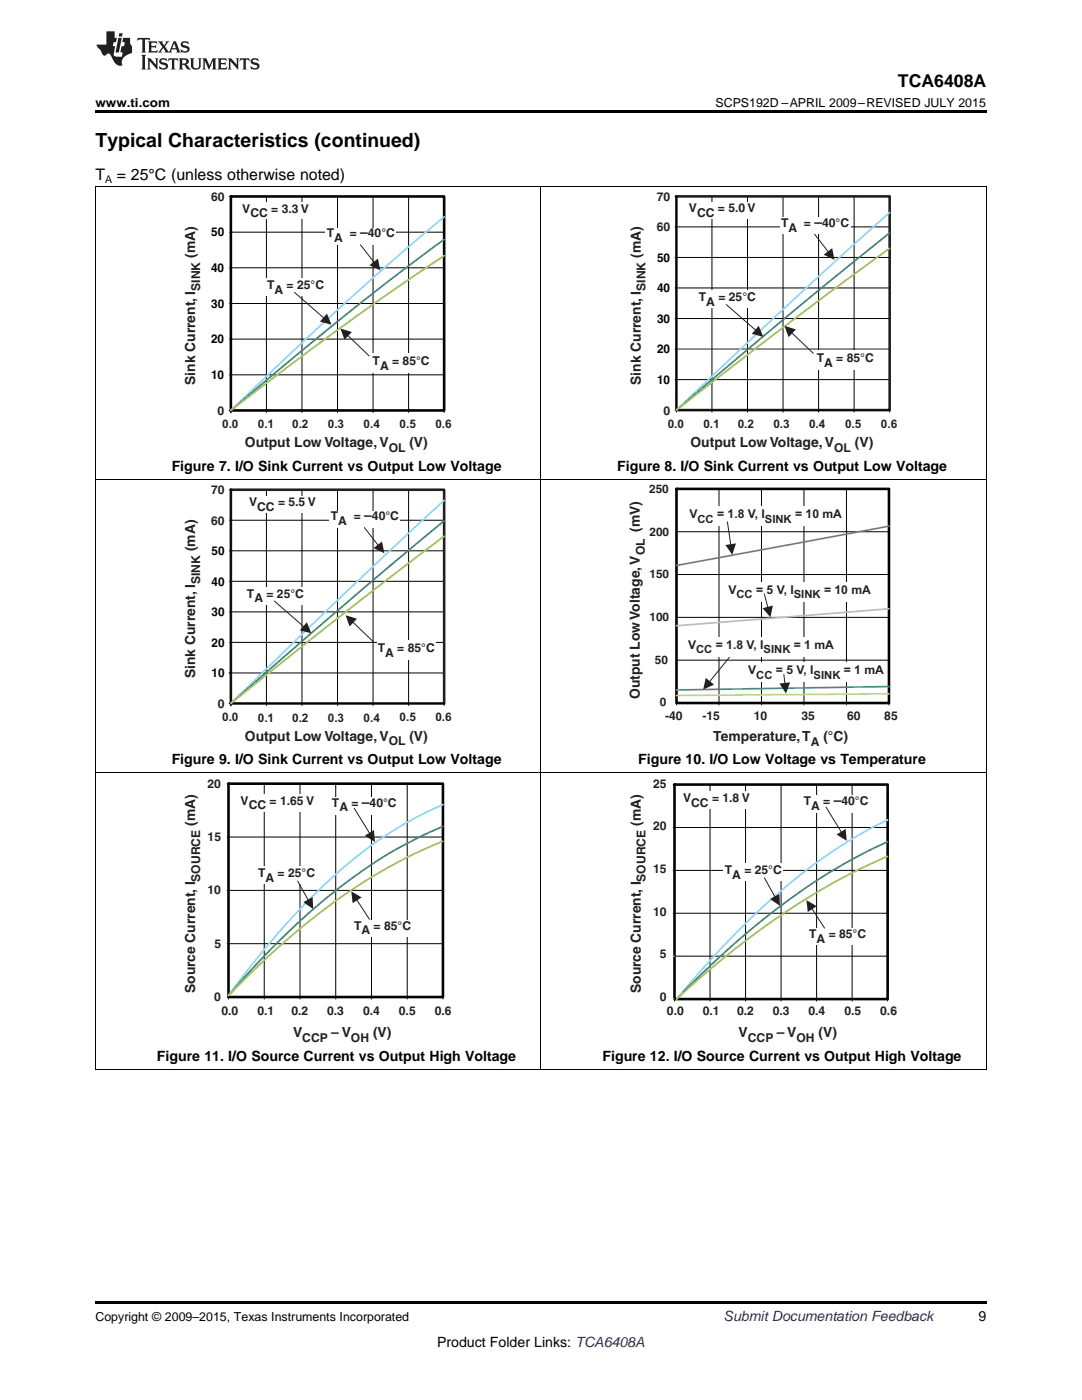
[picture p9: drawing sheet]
<svg xmlns="http://www.w3.org/2000/svg" width="216mm" height="279mm" viewBox="0 0 216 279" stroke-linecap="round" stroke-linejoin="round" font-family="sans-serif">
<path d="M19 213.5h.2zM196.7 213.5h.1zM19 259.7h177.8v.5h-177.8z" fill="#000"/>
<path d="M19.1 154.3v59.2M107.9 154.3v59.2M196.8 154.3v59.2M19 213.5h177.8" fill="none" stroke="#000" stroke-width=".2"/>
<path d="M45.6 156.4h42.8v42.6h-42.8z" fill-rule="evenodd" fill="#fff"/>
<path d="M45.3 156.4h43.1v43M45.6 156.4v43M52.7 156.4v43M59.9 156.4v43M67 156.4v43M74.1 156.4v43M81.3 156.4v43M45.3 177.7h43.1M45.3 167.1h43.1M45.3 188.3h43.1M45.3 199h43.1" fill="none" stroke="#010202" stroke-width=".2"/>
<path d="M45.6 156.4h42.8v42.6h-42.8z" fill="none" stroke="#010202" stroke-width=".52"/>
<path d="M88.4 160.6a82.4 82.4 0 0 0-26.8 19 178.5 178.5 0 0 0-16 19" fill="none" stroke="#8dd7f7" stroke-width=".35"/>
<path d="M88.4 164.9a101.6 101.6 0 0 0-32.1 22.3l-5.4 5.5-5.3 6" fill="none" stroke="#3b8476" stroke-width=".35"/>
<path d="M88.4 167.9a113.8 113.8 0 0 0-34.8 22.9l-8 7.9" fill="none" stroke="#a6ce39" stroke-width=".35"/>
<g fill="#fff">
<path d="M47.8 158.5h13.7v3.4h-13.7z" fill-rule="evenodd"/>
<path d="M65.2 159h14v3.5h-14z" fill-rule="evenodd"/>
<path d="M51.2 172.9h11.9v3.5h-11.9z" fill-rule="evenodd"/>
<path d="M70.4 183.6h12.2v3.3h-12.2z" fill-rule="evenodd"/>
</g>
<path d="M70.7 161.3l3.1 5" fill="none" stroke="#231f20" stroke-width=".2"/>
<path d="M72.8 166.8l1.8-1.1 .2 2.3z" fill="#231f20"/>
<path d="M59.4 175.8l2.1 3.8" fill="none" stroke="#231f20" stroke-width=".2"/>
<path d="M60.5 180.1l1.9-1.1 .1 2.4z" fill="#231f20"/>
<path d="M71.2 179.6l2.5 3.9" fill="none" stroke="#231f20" stroke-width=".2"/>
<path d="M70.1 177.9l2.1 1.2-1.8 1.2z" fill="#231f20"/>
<path d="M134.6 156.6h42.5v42.8h-42.5z" fill-rule="evenodd" fill="#fff"/>
<g fill="none" stroke="#010202" stroke-width=".2">
<path d="M134.3 156.6h42.8v43.2M134.6 156.6v43.2M141.7 156.6v43.2M142.8 159.6h.3M148.8 156.6v43.2M155.9 156.6v43.2M162.9 156.6v43.2M170 156.6v43.2M134.3 173.7h42.8M134.3 165.1h42.8M134.3 182.3h42.8M134.6 190.8h42.5"/>
<path d="M134.6 199.4h42.5"/>
</g>
<path d="M134.6 156.6h42.5v42.8h-42.5z" fill="none" stroke="#010202" stroke-width=".52"/>
<path d="M134.3 199.4h.3M134.3 190.8h.3" fill="none" stroke="#8dd7f7" stroke-width=".2"/>
<path d="M177.1 163.6a110.5 110.5 0 0 0-31.9 24.3l-5.3 5.8-4.9 5.7" fill="none" stroke="#8dd7f7" stroke-width=".35"/>
<path d="M177.1 168a119.7 119.7 0 0 0-30.1 19.9l-7.1 6.6-4.9 4.9" fill="none" stroke="#3b8476" stroke-width=".35"/>
<path d="M177.1 170.9a144.4 144.4 0 0 0-39 25.6l-3.1 2.9" fill="none" stroke="#a6ce39" stroke-width=".35"/>
<g fill="#fff">
<path d="M136.1 157.9h13.7v3.5h-13.7z" fill-rule="evenodd"/>
<path d="M159.3 158.8h14v3.5h-14z" fill-rule="evenodd"/>
<path d="M144.3 172.3h11.9v3.5h-11.9z" fill-rule="evenodd"/>
<path d="M161.2 185.3h12.2v3.3h-12.2z" fill-rule="evenodd"/>
</g>
<path d="M164.8 161.1l3.1 5" fill="none" stroke="#231f20" stroke-width=".2"/>
<path d="M166.9 166.5l1.8-1.1 .3 2.4z" fill="#231f20"/>
<path d="M152.5 175.2l2.1 3.8" fill="none" stroke="#231f20" stroke-width=".2"/>
<path d="M153.7 179.4l1.8-1 .1 2.4z" fill="#231f20"/>
<path d="M162 181.3l2.5 3.9" fill="none" stroke="#231f20" stroke-width=".2"/>
<path d="M160.9 179.6l2.1 1.3-1.8 1.1z" fill="#231f20"/>
<path d="M19.1 95.8v58.5M107.9 95.8v58.5M196.8 95.8v58.5M19 154.3h177.8" fill="none" stroke="#000" stroke-width=".2"/>
<g fill="#fff">
<path d="M62.1 145.1h17.4v2.4h-17.4z" fill-rule="evenodd"/>
<path d="M46.1 97.7h42.5v42.7h-42.5z" fill-rule="evenodd"/>
</g>
<g fill="none" stroke="#010202" stroke-width=".2">
<path d="M45.8 97.7h42.8v43.1M46.1 97.7v42.7h42.5M53.2 97.7v43.1M60.3 97.7v43.1M67.3 97.7v43.1M74.4 97.7v43.1M81.5 97.7v43.1M45.8 116h42.8M45.8 109.9h42.8M45.8 103.8h42.8M45.8 128.2h42.8M45.8 122.1h42.8"/>
<path d="M46.1 134.3h42.5"/>
</g>
<path d="M46.1 97.7h42.5v42.7h-42.5z" fill="none" stroke="#231f20" stroke-width=".52"/>
<path d="M45.8 134.3h.3M45.8 140.4h.3v.4" fill="none" stroke="#010202" stroke-width=".35"/>
<path d="M88.6 99.9l-19.5 18.2-23 22.3" fill="none" stroke="#8dd7f7" stroke-width=".35"/>
<path d="M88.6 103.9a1730.4 1730.4 0 0 0-42.5 36.5" fill="none" stroke="#3b8476" stroke-width=".35"/>
<path d="M88.6 107l-15.9 12.2-26.6 21.2" fill="none" stroke="#a6ce39" stroke-width=".35"/>
<g fill="#fff">
<path d="M49.4 99h13.9v3.4h-13.9z" fill-rule="evenodd"/>
<path d="M65.8 102h14.1v3.3h-14.1z" fill-rule="evenodd"/>
</g>
<path d="M72.7 105.3l2.8 3.5" fill="none" stroke="#231f20" stroke-width=".2"/>
<path d="M74.5 109.4l1.7-1.3 .5 2.3z" fill="#231f20"/>
<g fill="#fff">
<path d="M75.1 127.7h11.8v3.9h-11.8z" fill-rule="evenodd"/>
<path d="M48.9 117.2h12v3.5h-12z" fill-rule="evenodd"/>
</g>
<path d="M54.7 120l5.9 5.1" fill="none" stroke="#231f20" stroke-width=".2"/>
<path d="M61.2 124.2l.9 2.2-2.3-.6z" fill="#231f20"/>
<path d="M70.4 124.2l4.3 4.1" fill="none" stroke="#231f20" stroke-width=".2"/>
<path d="M69 122.8l2.2 .7-1.4 1.5z" fill="#231f20"/>
<path d="M135 97.6h42.4v42.7h-42.4z" fill-rule="evenodd" fill="#fff"/>
<path d="M143.5 97.6v43.1M151.9 97.6v43.1M160.4 97.6v43.1M168.9 97.6v43.1M135 114.7h42.4M135 106.1h42.4M135 131.7h42.4M135 123.2h42.4M135 140.7v-43.1h42.4v43.1M135 140.3h42.4" fill="none" stroke="#010202" stroke-width=".2"/>
<path d="M135 97.6h42.4v42.7h-42.4z" fill="none" stroke="#010202" stroke-width=".52"/>
<path d="M177.4 137l-42.4 .7" fill="none" stroke="#4ca391" stroke-width=".35"/>
<path d="M177.4 138.5l-42.4 .3" fill="none" stroke="#d2e287" stroke-width=".35"/>
<path d="M177.4 105l-42.4 7.8" fill="none" stroke="#756fb3" stroke-width=".35"/>
<path d="M177.4 121.5l-42.4 3.4" fill="none" stroke="#a3c2d1" stroke-width=".35"/>
<path d="M145.7 131l-4.1 5" fill="none" stroke="#231f20" stroke-width=".2"/>
<path d="M140.8 135.3l1.7 1.3-2.2 1z" fill="#231f20"/>
<g fill="#fff">
<path d="M149.1 132.2h27.5v3.9h-27.5z" fill-rule="evenodd"/>
<path d="M137.1 127.1h27.5v3.9h-27.5z" fill-rule="evenodd"/>
<path d="M145.2 116.1h27.4v4h-27.4z" fill-rule="evenodd"/>
<path d="M137.4 101.1h27.4v3.9h-27.4z" fill-rule="evenodd"/>
</g>
<path d="M156.4 134.6l.2 1.8" fill="none" stroke="#231f20" stroke-width=".2"/>
<path d="M155.5 136.4l2.2-.2-.9 2.2z" fill="#231f20"/>
<path d="M152.5 118.5l.7 2.7" fill="none" stroke="#231f20" stroke-width=".2"/>
<path d="M152.2 121.4l2-.6-.5 2.4z" fill="#231f20"/>
<path d="M145.1 104.2l.7 4.5" fill="none" stroke="#231f20" stroke-width=".2"/>
<path d="M144.7 108.8l2.2-.3-.8 2.2z" fill="#231f20"/>
<path d="M19.1 37.2v58.6M107.9 37.2v58.6M196.8 37.2v58.6M19 95.7h177.8" fill="none" stroke="#000" stroke-width=".2"/>
<g fill="#fff">
<path d="M62.1 86.5h17.4v2.5h-17.4z" fill-rule="evenodd"/>
<path d="M46.1 39.2h42.5v42.7h-42.5z" fill-rule="evenodd"/>
</g>
<path d="M45.8 39.2h42.8v43.1M46.1 39.2v42.7h42.5M53.2 39.2v43.1M60.3 39.2v43.1M67.3 39.2v43.1M74.4 39.2v43.1M81.5 39.2v43.1M45.8 53.4h42.8M45.8 46.3h42.8M45.8 74.8h42.8M45.8 67.7h42.8M45.8 60.6h42.8" fill="none" stroke="#010202" stroke-width=".2"/>
<path d="M46.1 39.2h42.5v42.7h-42.5z" fill="none" stroke="#010202" stroke-width=".52"/>
<path d="M45.8 81.9h.3v.4" fill="none" stroke="#010202" stroke-width=".35"/>
<path d="M88.6 43.3a719.9 719.9 0 0 0-42.5 38.6" fill="none" stroke="#8dd7f7" stroke-width=".35"/>
<path d="M88.6 47.8a657.7 657.7 0 0 0-42.5 34.1" fill="none" stroke="#3b8476" stroke-width=".35"/>
<path d="M88.6 51a676.9 676.9 0 0 0-42.5 30.9" fill="none" stroke="#a6ce39" stroke-width=".35"/>
<g fill="#fff">
<path d="M48 40.4h13.9v3.3h-13.9z" fill-rule="evenodd"/>
<path d="M64.9 45.5h14.2v3.3h-14.2z" fill-rule="evenodd"/>
</g>
<path d="M71.9 48.8l2.7 3.6" fill="none" stroke="#231f20" stroke-width=".2"/>
<path d="M73.7 52.9l1.7-1.3 .5 2.4z" fill="#231f20"/>
<g fill="#fff">
<path d="M74.1 70.5h11.8v3.9h-11.8z" fill-rule="evenodd"/>
<path d="M52.9 55.6h12v3.5h-12z" fill-rule="evenodd"/>
</g>
<path d="M58.8 58.4l5.8 5.1" fill="none" stroke="#231f20" stroke-width=".2"/>
<path d="M65.2 62.6l.9 2.2-2.3-.6z" fill="#231f20"/>
<path d="M69.4 67l4.3 4" fill="none" stroke="#231f20" stroke-width=".2"/>
<path d="M67.9 65.6l2.3 .7-1.5 1.5z" fill="#231f20"/>
<g fill="#fff">
<path d="M151 86.5h17.4v2.5h-17.4z" fill-rule="evenodd"/>
<path d="M135 39.2h42.5v42.6h-42.5z" fill-rule="evenodd"/>
</g>
<g fill="none" stroke="#010202" stroke-width=".2">
<path d="M134.7 39.2h42.8v43M135 39.2v43M142.1 39.2v43M149.2 39.2v43M156.2 39.2v43M163.3 39.2v43M170.4 39.2v43M134.7 57.5h42.8M134.7 51.4h42.8M134.7 45.3h42.8M134.7 75.8h42.8M134.7 63.6h42.8"/>
<path d="M134.7 69.7h.3M134.7 81.8h42.8"/>
</g>
<path d="M135 69.7h42.5" fill="none" stroke="#231f20" stroke-width=".2"/>
<path d="M135 39.2h42.5v42.6h-42.5z" fill="none" stroke="#231f20" stroke-width=".52"/>
<path d="M177.5 42.4l-19.5 17.7-23 21.7" fill="none" stroke="#8dd7f7" stroke-width=".35"/>
<path d="M177.5 46.5l-19.5 15.8-23 19.5" fill="none" stroke="#3b8476" stroke-width=".35"/>
<path d="M177.5 49.5a1358.2 1358.2 0 0 0-42.5 32.3" fill="none" stroke="#a6ce39" stroke-width=".35"/>
<g fill="#fff">
<path d="M137.2 40.3h13.9v3.4h-13.9z" fill-rule="evenodd"/>
<path d="M155.6 43.4h14.1v3.3h-14.1z" fill-rule="evenodd"/>
</g>
<path d="M162.5 46.7l2.8 3.6" fill="none" stroke="#231f20" stroke-width=".2"/>
<path d="M164.4 50.8l1.7-1.3 .4 2.4z" fill="#231f20"/>
<g fill="#fff">
<path d="M162.7 69.9h11.8v4h-11.8z" fill-rule="evenodd"/>
<path d="M139.1 58h12v3.5h-12z" fill-rule="evenodd"/>
</g>
<path d="M144.9 60.8l5.9 5.1" fill="none" stroke="#231f20" stroke-width=".2"/>
<path d="M151.4 65l.9 2.2-2.3-.6z" fill="#231f20"/>
<path d="M158 66.4l4.3 4.1" fill="none" stroke="#231f20" stroke-width=".2"/>
<path d="M156.5 65l2.3 .7-1.5 1.6z" fill="#231f20"/>
<path d="M19 37.2h177.8" fill="none" stroke="#000" stroke-width=".2"/>
<path d="M19 22h177.8v.5h-177.8z" fill="#000"/>
<g fill="#231f20">
<path d="M27.5 7.6l-.1 .5 .4-.2h.6v.1v2.1l-.2 .4h1l-.3-.4v-2.1l.1-.1h.5l.5 .2-.2-.5zM29.5 8.3l.2 .3v1.5l-.2 .4h1.8l.2-.6a1.04 1.04 0 0 1-1.3 .2v-.7h.6l.3 .2v-.6l-.3 .2h-.6v-.6l.8-.1 .4 .3-.2-.5zM31.5 8.3l.9 1.1-.9 1.1h.8l-.2-.2 .5-.7 .4 .7-.2 .2h1.5l-.1-.2 .1-.4h.9l.1 .4-.2 .2h1l-.3-.3-.7-1.9h-.5l-.9 2-.8-1 .9-1h-.8l.1 .3-.3 .5-.4-.6 .2-.2zM34.7 8.6l.4 1h-.7zM36.3 8.4a.63 .63 0 0 0-.2 .7 .63 .63 0 0 0 .6 .4l.6 .2 .1 .2a.75 .75 0 0 1-.7 .4 .75 .75 0 0 1-.6-.5l.1 .7 .1-.1a1.11 1.11 0 0 0 1.5-.6 1.13 1.13 0 0 0-1.2-.8l-.1-.4a1.04 1.04 0 0 1 1.2 .2l-.2-.5-.1 .1-.5-.2zM28.2 10.9l.2 .4v2.2l-.2 .4h1l-.3-.4v-2.2l.3-.4zM29.3 11.6l.3 .4v1.5l-.3 .4h.8l-.2-.4v-1.3l1.5 1.7v-1.9l.2-.4h-.7l.2 .4v.9l-1.1-1.3zM32 11.8a.62 .62 0 0 0-.2 .7 .62 .62 0 0 0 .6 .4l.6 .1 .1 .3a.76 .76 0 0 1-.7 .3 .76 .76 0 0 1-.6-.4l.1 .7 .1-.1a1.11 1.11 0 0 0 1.5-.6 1.13 1.13 0 0 0-1.2-.8l-.1-.4a1.04 1.04 0 0 1 1.2 .2l-.2-.6-.1 .1-.5-.1zM33.7 11.6l-.2 .6a.61 .61 0 0 1 .8-.3v1.6l-.2 .4h.9l-.2-.4v-1.6a.63 .63 0 0 1 .8 .3l-.2-.6zM35.6 11.6l.3 .4v1.5l-.3 .4h1l-.2-.2v-.8l.5 .2a.76 .76 0 0 0 1.2 .7l-1-1a.58 .58 0 0 0 .6-.5 .58 .58 0 0 0-.5-.6zM36.4 11.9h.1a.45 .45 0 0 1 .5 .1 .45 .45 0 0 1 .1 .5l-.7 .2zM37.9 11.6l.2 .2a2.17 2.17 0 0 0 .3 1.9 .99 .99 0 0 0 1.6-.6v-1.1l.2-.4h-.7l.2 .2a1.92 1.92 0 0 1-.2 1.8 .6 .6 0 0 1-.9-.5v-1.1l.2-.4zM40.4 11.6l.2 .4v1.5l-.2 .4h.7l-.2-.4v-1.4l.8 1.8 .8-1.8v1.4l-.2 .4h.9l-.2-.4v-1.5l.2-.4h-.8l-.6 1.5-.6-1.5zM43.4 11.6l.2 .4v1.5l-.2 .4h1.8l.2-.6a1.04 1.04 0 0 1-1.3 .1v-.6h.5l.4 .2v-.6l-.4 .2h-.5v-.7h.8l.3 .3-.1-.6zM45.5 11.6l.2 .4v1.5l-.2 .4h.7l-.2-.4v-1.3l1.5 1.7v-1.9l.2-.4h-.7l.2 .4v.9l-1.1-1.3zM47.9 11.6l-.1 .6a.61 .61 0 0 1 .8-.3v1.6l-.3 .4h1l-.3-.4 .1-1.6a.63 .63 0 0 1 .7 .3l-.1-.6zM50.2 11.8a.62 .62 0 0 0-.2 .7 .62 .62 0 0 0 .6 .4l.6 .1 .2 .3a.76 .76 0 0 1-.8 .3 .76 .76 0 0 1-.6-.4l.1 .7 .2-.1a1.11 1.11 0 0 0 1.5-.6 1.13 1.13 0 0 0-1.3-.8l-.1-.4a1.04 1.04 0 0 1 1.2 .2l-.1-.6-.2 .1-.5-.1z"/>
<path d="M21.2 6.3v2.6h-1.9l.1 .4 .7 .9a.91 .91 0 0 0 1 .8 .56 .56 0 0 1 .5-.3 .56 .56 0 0 1 .5 .3l.4 .8a1.53 1.53 0 0 0 1.9 1.2 1.54 1.54 0 0 1 1-2.1l.9-.3v-1.4a1.52 1.52 0 0 1-.3-1.6h-1.4l-.2 .8h.5l-.2 .8h-.4l-.2 1v.2l.4 .1-.2 .8a1.93 1.93 0 0 1-1.6-.3l.3-1.8h-.5l.2-.8h.4l.2-.8h-.4v-1.3zM23.6 7.6l-.6 2.9h.7l.6-2.9zM23.8 6.6l-.1 .7h.6l.2-.7z"/>
</g>
<text font-size="3.9" x="19" y="29.3">Typical Characteristics (continued)</text>
<text font-size="3.5" x="179.2" y="17.3">TCA6408A</text>
<g font-size="3.2">
<text x="19" y="36">T</text>
<text x="23.3" y="36">= 25°C (unless otherwise noted)</text>
</g>
<g font-size="2.8" fill="#231f20">
<text x="71.9" y="47.4">–</text>
<text x="162.5" y="45.3">–</text>
<text x="39" y="51.5" transform="rotate(-90 39 51.5)">(mA)</text>
<text x="127.9" y="51.5" transform="rotate(-90 127.9 51.5)">(mA)</text>
<text x="39" y="76.8" transform="rotate(-90 39 76.8)">Sink Current, I</text>
<text x="127.9" y="76.8" transform="rotate(-90 127.9 76.8)">Sink Current, I</text>
<text x="48.9" y="89.3">Output Low Voltage,V</text>
<text x="81.7" y="89.3">(V)</text>
<text x="137.8" y="89.3">Output Low Voltage,V</text>
<text x="170.6" y="89.3">(V)</text>
<text x="72.7" y="103.8">–</text>
<text x="127.7" y="106.1" transform="rotate(-90 127.7 106.1)">(mV)</text>
<text x="39" y="110" transform="rotate(-90 39 110)">(mA)</text>
<text x="39" y="135.4" transform="rotate(-90 39 135.4)">Sink Current, I</text>
<text x="127.7" y="139.5" transform="rotate(-90 127.7 139.5)">Output Low Voltage,V</text>
<text x="48.9" y="147.8">Output Low Voltage,V</text>
<text x="81.7" y="147.8">(V)</text>
<text x="142.3" y="147.8">Temperature,T</text>
<text x="164.3" y="147.8">(°C)</text>
<text x="72.2" y="161">–</text>
<text x="166.4" y="160.7">–</text>
<text x="39" y="164.8" transform="rotate(-90 39 164.8)">(mA)</text>
<text x="127.9" y="164.8" transform="rotate(-90 127.9 164.8)">(mA)</text>
<text x="39" y="198.2" transform="rotate(-90 39 198.2)">Source Current, I</text>
<text x="127.9" y="198.2" transform="rotate(-90 127.9 198.2)">Source Current, I</text>
<text x="58.5" y="207">V</text>
<text x="66.1" y="207">– V</text>
<text x="74.4" y="207">(V)</text>
<text x="147.4" y="207">V</text>
<text x="155" y="207">– V</text>
<text x="163.3" y="207">(V)</text>
</g>
<g font-size="2.8">
<text x="34.3" y="94">Figure 7. I/O Sink Current vs Output Low Voltage</text>
<text x="123.2" y="94">Figure 8. I/O Sink Current vs Output Low Voltage</text>
<text x="34.3" y="152.5">Figure 9. I/O Sink Current vs Output Low Voltage</text>
<text x="127.4" y="152.5">Figure 10. I/O Low Voltage vs Temperature</text>
<text x="31.3" y="211.8">Figure 11. I/O Source Current vs Output High Voltage</text>
<text x="120.2" y="211.8">Figure 12. I/O Source Current vs Output High Voltage</text>
<text x="195.3" y="263.6">9</text>
<text x="87.2" y="268.9">Product Folder Links: TCA6408A</text>
</g>
<text font-size="2.8" fill="#0000c8" x="144.4" y="263.6">Submit Documentation Feedback</text>
<g font-size="2.5">
<text x="19" y="21.4">www.ti.com</text>
<text x="142.8" y="21.4">SCPS192D –APRIL 2009–REVISED JULY 2015</text>
<text x="19" y="263.6">Copyright © 2009–2015, Texas Instruments Incorporated</text>
</g>
<g font-size="2.4" fill="#231f20">
<text x="42.1" y="40">60</text>
<text x="131" y="40.1">70</text>
<text x="48.3" y="42.4">V</text>
<text x="50" y="43.4">CC</text>
<text x="54.1" y="42.4">= 3.3 V</text>
<text x="65.2" y="47.4">T</text>
<text x="69.8" y="47.4">=</text>
<text x="73.4" y="47.4">40°C</text>
<text x="131" y="46.2">60</text>
<text x="137.5" y="42.4">V</text>
<text x="139.1" y="43.4">CC</text>
<text x="143.3" y="42.4">= 5.0 V</text>
<text x="155.8" y="45.3">T</text>
<text x="157.3" y="46.2">A</text>
<text x="160.4" y="45.3">=</text>
<text x="164" y="45.3">40°C</text>
<text x="66.7" y="48.3">A</text>
<text x="39.9" y="58" transform="rotate(-90 39.9 58)">SINK</text>
<text x="53.3" y="57.7">T</text>
<text x="54.8" y="58.6">A</text>
<text x="57.2" y="57.7">= 25°C</text>
<text x="128.8" y="58" transform="rotate(-90 128.8 58)">SINK</text>
<text x="139.5" y="60.1">T</text>
<text x="140.9" y="61.1">A</text>
<text x="143.3" y="60.1">= 25°C</text>
<text x="74.4" y="72.8">T</text>
<text x="75.8" y="73.8">A</text>
<text x="78.2" y="72.8">= 85°C</text>
<text x="163" y="72.3">T</text>
<text x="164.4" y="73.3">A</text>
<text x="166.9" y="72.3">= 85°C</text>
<text x="43.4" y="82.7">0</text>
<text x="132.4" y="82.7">0</text>
<text x="77.6" y="90.2">OL</text>
<text x="166.5" y="90.2">OL</text>
<text x="42.1" y="98.6">70</text>
<text x="49.7" y="101.1">V</text>
<text x="55.5" y="101.1">= 5.5 V</text>
<text x="42.1" y="104.7">60</text>
<text x="51.3" y="102">CC</text>
<text x="66" y="103.8">T</text>
<text x="67.5" y="104.8">A</text>
<text x="70.6" y="103.8">=</text>
<text x="74.2" y="103.8">40°C</text>
<text x="137.6" y="103.5">V</text>
<text x="143.1" y="103.5">= 1.8 V, I</text>
<text x="158.7" y="103.5">= 10 mA</text>
<text x="128.7" y="110.8" transform="rotate(-90 128.7 110.8)">OL</text>
<text x="39.9" y="116.6" transform="rotate(-90 39.9 116.6)">SINK</text>
<text x="49.3" y="119.3">T</text>
<text x="53.2" y="119.3">= 25°C</text>
<text x="145.3" y="118.5">V</text>
<text x="150.9" y="118.5">= 5 V, I</text>
<text x="164.4" y="118.5">= 10 mA</text>
<text x="50.8" y="120.2">A</text>
<text x="75.4" y="130.1">T</text>
<text x="76.9" y="131">A</text>
<text x="79.3" y="130.1">= 85°C</text>
<text x="137.3" y="129.4">V</text>
<text x="142.8" y="129.4">= 1.8 V, I</text>
<text x="158.4" y="129.4">= 1 mA</text>
<text x="149.3" y="134.6">V</text>
<text x="154.8" y="134.6">= 5 V, I</text>
<text x="168.4" y="134.6">= 1 mA</text>
<text x="43.5" y="141.3">0</text>
<text x="132.7" y="143.7">-40</text>
<text x="140.2" y="143.7">-15</text>
<text x="150.4" y="143.7">10</text>
<text x="159.9" y="143.7">35</text>
<text x="169" y="143.7">60</text>
<text x="176.5" y="143.7">85</text>
<text x="77.6" y="148.8">OL</text>
<text x="161.8" y="148.8">A</text>
<text x="41.4" y="157.2">20</text>
<text x="48" y="160.6">V</text>
<text x="49.6" y="161.5">CC</text>
<text x="53.8" y="160.6">= 1.65 V</text>
<text x="66.2" y="161">T</text>
<text x="67.7" y="161.9">A</text>
<text x="70.1" y="161">=</text>
<text x="73.8" y="161">40°C</text>
<text x="130.3" y="157.2">25</text>
<text x="136.3" y="160">V</text>
<text x="137.9" y="161">CC</text>
<text x="142.1" y="160">= 1.8 V</text>
<text x="160.4" y="160.7">T</text>
<text x="161.9" y="161.7">A</text>
<text x="164.3" y="160.7">=</text>
<text x="167.9" y="160.7">40°C</text>
<text x="41.4" y="167.9">15</text>
<text x="130.3" y="165.7">20</text>
<text x="39.9" y="175.9" transform="rotate(-90 39.9 175.9)">SOURCE</text>
<text x="41.4" y="178.5">10</text>
<text x="51.5" y="175.1">T</text>
<text x="53" y="176">A</text>
<text x="55.4" y="175.1">= 25°C</text>
<text x="128.8" y="175.9" transform="rotate(-90 128.8 175.9)">SOURCE</text>
<text x="130.3" y="174.2">15</text>
<text x="144.6" y="174.4">T</text>
<text x="146.1" y="175.4">A</text>
<text x="148.5" y="174.4">= 25°C</text>
<text x="70.6" y="185.5">T</text>
<text x="74.5" y="185.5">= 85°C</text>
<text x="130.3" y="182.8">10</text>
<text x="42.8" y="189.1">5</text>
<text x="72.1" y="186.5">A</text>
<text x="131.7" y="191.3">5</text>
<text x="161.5" y="187.3">T</text>
<text x="162.9" y="188.2">A</text>
<text x="165.4" y="187.3">= 85°C</text>
<text x="42.8" y="199.8">0</text>
<text x="44.2" y="202.6">0.0</text>
<text x="51.4" y="202.6">0.1</text>
<text x="58.2" y="202.6">0.2</text>
<text x="65.3" y="202.6">0.3</text>
<text x="72.4" y="202.6">0.4</text>
<text x="79.6" y="202.6">0.5</text>
<text x="86.7" y="202.6">0.6</text>
<text x="131.7" y="199.8">0</text>
<text x="133.1" y="202.6">0.0</text>
<text x="140.3" y="202.6">0.1</text>
<text x="147.1" y="202.6">0.2</text>
<text x="154.2" y="202.6">0.3</text>
<text x="161.3" y="202.6">0.4</text>
<text x="168.5" y="202.6">0.5</text>
<text x="175.6" y="202.6">0.6</text>
<text x="60.3" y="208">CCP</text>
<text x="70" y="208">OH</text>
<text x="149.2" y="208">CCP</text>
<text x="158.9" y="208">OH</text>
</g>
<g font-size="2.4" fill="#010202">
<text x="42.2" y="47.1">50</text>
<text x="131.1" y="52.2">50</text>
<text x="42.1" y="54.3">40</text>
<text x="131.1" y="58.3">40</text>
<text x="42.2" y="61.4">30</text>
<text x="131.1" y="64.4">30</text>
<text x="42.1" y="68.5">20</text>
<text x="131.1" y="70.5">20</text>
<text x="42.1" y="75.6">10</text>
<text x="131.1" y="76.6">10</text>
<text x="42.2" y="110.8">50</text>
<text x="42.2" y="116.9">40</text>
<text x="42.2" y="123">30</text>
<text x="42.2" y="129.1">20</text>
<text x="42.2" y="135.2">10</text>
</g>
<g font-size="2.3" fill="#231f20">
<text x="44.3" y="85.4">0.0</text>
<text x="51.4" y="85.5">0.1</text>
<text x="58.3" y="85.5">0.2</text>
<text x="65.4" y="85.5">0.3</text>
<text x="72.5" y="85.5">0.4</text>
<text x="79.7" y="85.4">0.5</text>
<text x="86.9" y="85.4">0.6</text>
<text x="133.2" y="85.4">0.0</text>
<text x="140.3" y="85.5">0.1</text>
<text x="147.2" y="85.5">0.2</text>
<text x="154.3" y="85.5">0.3</text>
<text x="161.4" y="85.5">0.4</text>
<text x="168.6" y="85.4">0.5</text>
<text x="175.8" y="85.4">0.6</text>
<text x="129.5" y="98.4">250</text>
<text x="129.6" y="106.9">200</text>
<text x="129.6" y="115.4">150</text>
<text x="129.6" y="123.9">100</text>
<text x="130.7" y="132.4">50</text>
<text x="44.3" y="143.9">0.0</text>
<text x="51.4" y="144">0.1</text>
<text x="58.3" y="144">0.2</text>
<text x="65.4" y="144">0.3</text>
<text x="72.5" y="144">0.4</text>
<text x="79.7" y="143.9">0.5</text>
<text x="86.9" y="143.9">0.6</text>
<text x="131.7" y="140.9">0</text>
</g>
<g font-size="2.2" fill="#231f20">
<text x="139.2" y="104.4">CC</text>
<text x="152.6" y="104.4">SINK</text>
<text x="147" y="119.4">CC</text>
<text x="158.4" y="119.4">SINK</text>
<text x="138.9" y="130.3">CC</text>
<text x="152.4" y="130.3">SINK</text>
<text x="150.9" y="135.5">CC</text>
<text x="162.3" y="135.5">SINK</text>
</g>
<text font-size="2.1" x="21" y="36.6">A</text>
</svg>
